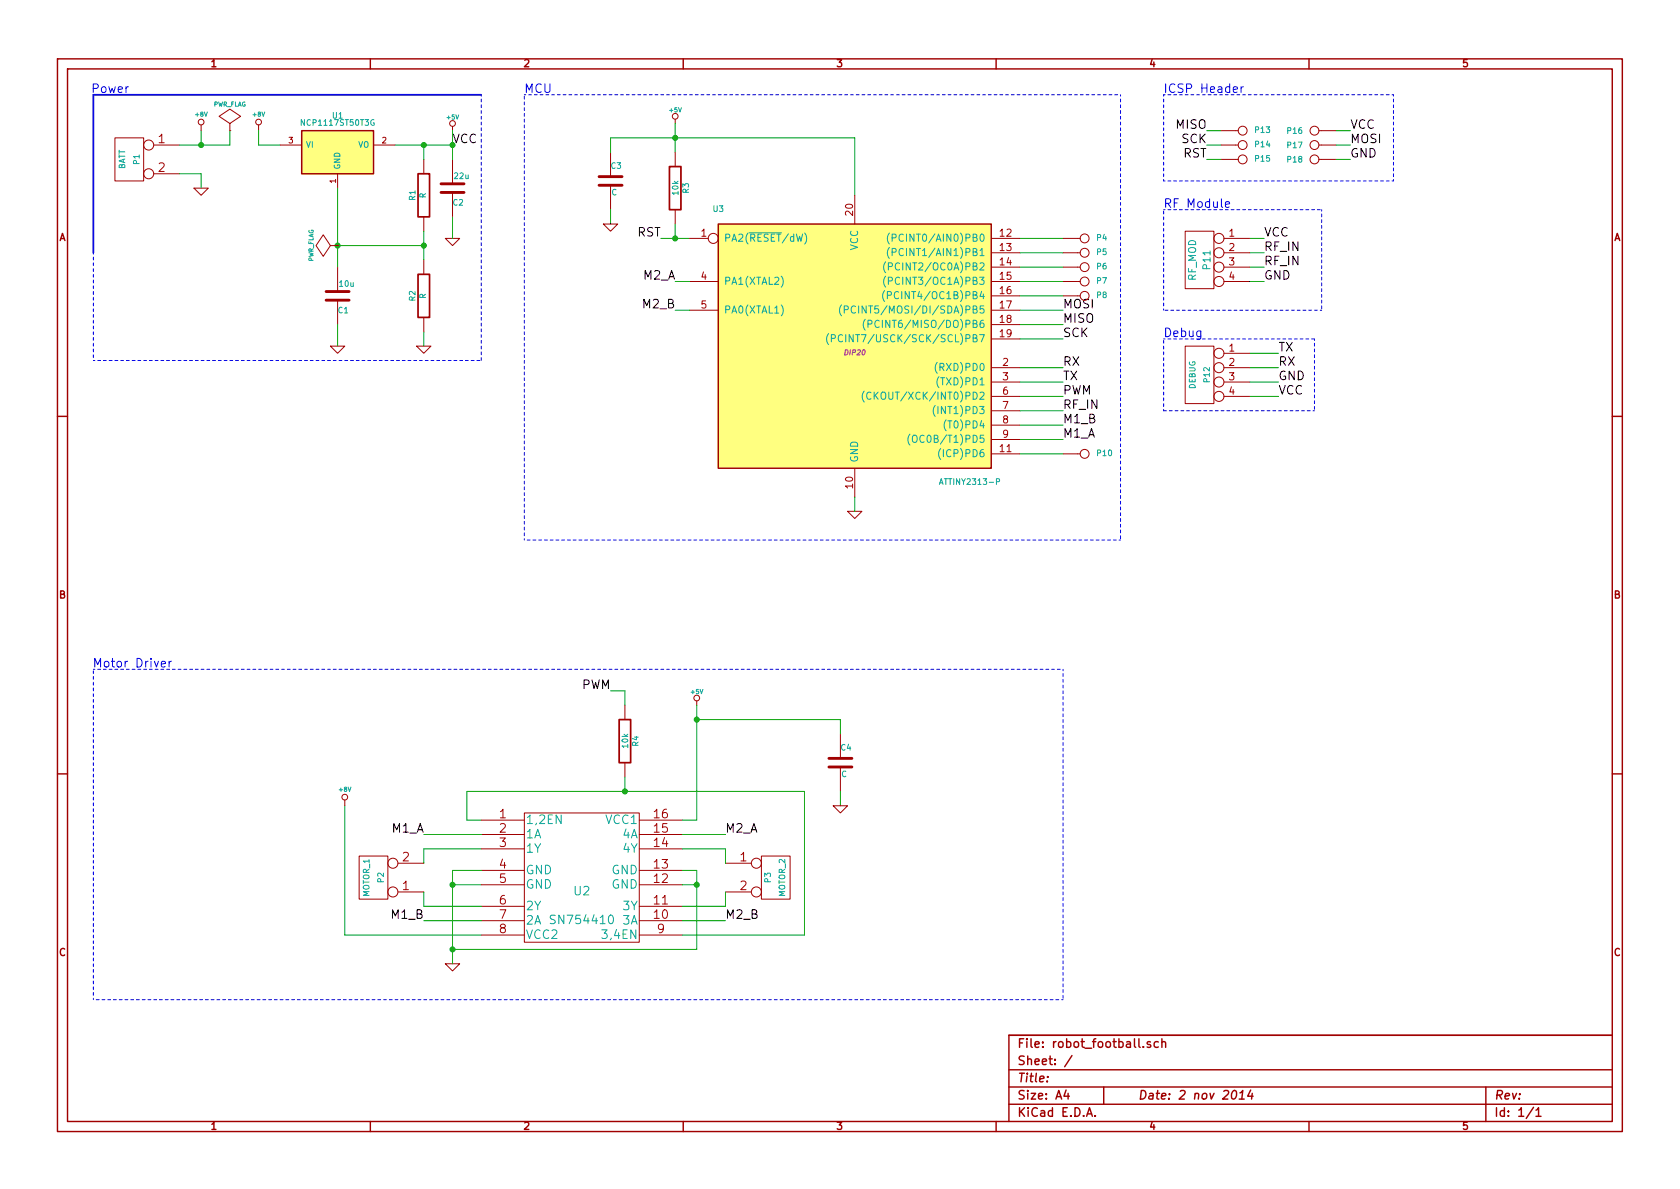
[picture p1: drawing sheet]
<svg xmlns="http://www.w3.org/2000/svg" width="297mm" height="210mm" viewBox="0 0 297 210" stroke-linecap="round" stroke-linejoin="round" font-family="sans-serif">
<g fill="none" stroke="#a00000" stroke-width=".25">
<path d="M10.2 10.4h276.6v189.7h-276.6zM11.9 12.2h273.2v186.1h-273.2zM65.5 10.4v1.8M120.8 10.4v1.8M176.1 10.4v1.8M231.4 10.4v1.8M53.3 23.1h12.7v7.6h-12.7zM127 39.6h48.3v43.2h-48.3zM10.2 73.6h1.7M285.1 73.6h1.7M10.2 136.8h1.7M285.1 136.8h1.7"/>
<path d="M65.5 198.3v1.8M120.8 198.3v1.8M176.1 198.3v1.8M178.4 189.2h106.7M178.4 195.3h106.7M178.4 192.2h106.7M185.2 190.4v.1M188.5 192.8l-.4 1h1M188.8 193.3v1.1M189.5 186.7l-1.3 1.9M192.1 197.4l.5-1.5 .5 1.5M192.3 197h.7"/>
<path d="M193.6 197.3v.1M195.1 192.2v3.1M202.2 185.1v.1M203.4 184.3l-.4-.1-.2 .2 .1 .2 .5 .2v.3h-.6M204.8 184.3a.48 .48 0 0 0-.7 0v.8l.3 .1 .4-.1M205.4 184.3h.1a.36 .36 0 0 1 .6 .1v.8M205.4 183.7v1.5M218 193l.3-.2a.88 .88 0 0 1-.3 1.6l-.2-.3a1.19 1.19 0 0 1 .2-1.1zM219.1 194.4h.9M219.2 193.3l.5-.5-.1 1.6M221.1 192.8l-.5 1h1M221.4 193.3l-.1 1.1"/>
<path d="M231.4 198.3v1.8M262.7 192.2v6.1M271.1 195.8l-1.3 2M271.6 196.3l.4-.4v1.5M271.6 197.4h.9M285.1 183.1h-106.7v15.2"/>
</g>
<g fill="none" stroke="#a00000" stroke-width=".18">
<path d="M20.3 24.4h5.1v7.6h-5.1zM27.2 25.6h4.5M27.2 30.7h4.5M34.3 33.3h2.5l-1.2 1.2zM35.6 22.1v1M40.6 23.1h.1M40.6 21.8l1.9-1.2-1.9-1.3-1.9 1.3 1.9 1.2v1.3M45.7 22.1v1M49.5 25.6h3.8M59.7 30.7v2.6M66 25.6h3.8M74.9 28.2v2.5"/>
<path d="M74.9 38.3v2.6M80 22.3v.8M80 28.2v4.3M80 34v4.3M106.7 39.6h2.5l-1.3 1.3zM107.9 26.9v4.3M107.9 32.8v4.3M119.4 21.1v.7M119.4 26.9v2.6M119.4 37.1v2.5M151.1 34.5v5.1M215.9 25.6h3"/>
<path d="M215.9 23.1h3M215.9 28.2h3M233.2 25.6h3M233.2 23.1h3M233.2 28.2h3M58.4 43.4l-1.3-1.9-1.2 1.9 1.2 1.9 1.3-1.9h1.3M59.7 43.4h.1M59.7 47.2v4.4M59.7 53.1v4.3M74.9 46v2.5M74.9 56.1v2.6M78.7 42.2h2.6l-1.3 1.2z"/>
<path d="M121.9 42.2h3.3M121.9 49.8h5.1M121.9 54.9h5.1M175.3 42.2h5M175.3 44.7h5M175.3 47.2h5M175.3 49.8h5M175.3 54.9h5M175.3 52.3h5M175.3 57.4h5M175.3 59.9h5M188 42.2h3"/>
<path d="M188 44.7h3M188 47.2h3M188 49.8h3M209.5 40.9h5.1v10.1h-5.1zM216.4 42.2h4.6M216.4 44.7h4.6M216.4 47.2h4.6M216.4 49.8h4.6M58.4 61.2h2.6l-1.3 1.3zM73.7 61.2h2.5l-1.3 1.3zM175.3 65h5M175.3 67.6h5"/>
<path d="M175.3 70.1h5M175.3 72.6h5M175.3 75.2h5M175.3 77.7h5M209.5 61.2h5.1v10.2h-5.1zM216.4 62.5h4.6M216.4 65h4.6M216.4 67.6h4.6M216.4 70.1h4.6M149.9 90.4h2.5l-1.3 1.3zM151.1 82.8v5.1M175.3 80.3h5"/>
<path d="M188 80.3h3M110.5 124.7v2.5M110.5 134.9v2.5M123.2 123.9v.8M148.6 129.8v4.3M148.6 135.6v4.3M61 141.5v1M63.5 151.4h5.1v7.6h-5.1zM70.4 152.6h4.5M70.4 157.7h4.5M85.1 145h7.6M85.1 147.6h7.6"/>
<path d="M85.1 150.1h7.6M85.1 153.9h7.6M85.1 156.5h7.6M92.7 143.8h20.3v22.8h-20.3zM113 145h7.6M113 147.6h7.6M113 150.1h7.6M113 153.9h7.6M113 156.5h7.6M128.3 152.6h4.5M128.3 157.7h4.5M134.6 151.4h5.1v7.6h-5.1z"/>
<path d="M147.3 142.5h2.6l-1.3 1.3zM78.7 170.4h2.6l-1.3 1.3zM85.1 160.3h7.6M85.1 162.8h7.6M85.1 165.3h7.6M113 160.3h7.6M113 162.8h7.6M113 165.3h7.6"/>
<circle cx="26.3" cy="30.7" r=".89"/>
<circle cx="26.3" cy="25.6" r=".89"/>
<circle cx="35.6" cy="21.6" r=".51"/>
<circle cx="45.7" cy="21.6" r=".51"/>
<circle cx="80" cy="21.8" r=".51"/>
<circle cx="119.4" cy="20.6" r=".51"/>
<circle cx="219.7" cy="25.6" r=".79"/>
<circle cx="219.7" cy="23.1" r=".79"/>
<circle cx="219.7" cy="28.2" r=".79"/>
<circle cx="232.4" cy="23.1" r=".79"/>
<circle cx="232.4" cy="25.6" r=".79"/>
<circle cx="232.4" cy="28.2" r=".79"/>
<circle cx="126.1" cy="42.2" r=".89"/>
<circle cx="191.8" cy="52.3" r=".79"/>
<circle cx="191.8" cy="47.2" r=".79"/>
<circle cx="191.8" cy="49.8" r=".79"/>
<circle cx="191.8" cy="42.2" r=".79"/>
<circle cx="191.8" cy="44.7" r=".79"/>
<circle cx="215.5" cy="44.7" r=".89"/>
<circle cx="215.5" cy="49.8" r=".89"/>
<circle cx="215.5" cy="47.2" r=".89"/>
<circle cx="215.5" cy="42.2" r=".89"/>
<circle cx="215.5" cy="67.6" r=".89"/>
<circle cx="215.5" cy="65" r=".89"/>
<circle cx="215.5" cy="70.1" r=".89"/>
<circle cx="215.5" cy="62.5" r=".89"/>
<circle cx="191.8" cy="80.3" r=".79"/>
<circle cx="123.2" cy="123.4" r=".51"/>
<circle cx="61" cy="141" r=".51"/>
<circle cx="69.5" cy="152.6" r=".89"/>
<circle cx="69.5" cy="157.7" r=".89"/>
<circle cx="133.7" cy="157.7" r=".89"/>
<circle cx="133.7" cy="152.6" r=".89"/>
</g>
<path d="M219.4 15.3v1.1M219.9 15.3l-.3 .1-.2 .2M216.7 36.2l.7-.2-.1-.3h-.4l-.2 .2v.7h.6M16.8 118v-1.6l.5 1.1 .5-1.1v1.6M30.3 116.9l-.3 .1-.1 .2" fill="none" stroke="#00f" stroke-width=".18"/>
<path d="M73.9 30.7h2v7.6h-2zM118.4 29.5h2v7.6h-2zM73.9 48.5h2v7.6h-2zM109.5 127.2h2v7.7h-2z" fill="none" stroke="#a00000" stroke-width=".3"/>
<path d="M78 32.5h4M78 34h4M105.9 32.8h4.1M105.9 31.2h4.1M57.7 51.6h4M57.7 53.1h4M146.6 135.6h4M146.6 134.1h4" fill="none" stroke="#a00000" stroke-width=".51"/>
<g fill="none" stroke="#00a000" stroke-width=".18">
<path d="M31.7 30.7h3.9v2.6M35.6 23.1v2.5M40.6 23.1v2.5h-8.9M45.7 23.1v2.5h3.8M59.7 33.3v13.9M69.8 25.6h10.2M74.9 25.6v2.6M80 23.1v5.1M80 38.3v3.9M107.9 26.9v-2.5h43.2v10.1M107.9 37.1v2.5M119.4 21.8v5.1"/>
<path d="M119.4 39.6v2.6M213.4 25.6h2.5M213.4 28.2h2.5M213.4 23.1h2.5M236.2 25.6h2.6M236.2 28.2h2.6M236.2 23.1h2.6M59.7 57.4v3.8M59.7 43.4h15.2M74.9 40.9v5.1M74.9 58.7v2.5M116.8 42.2h5.1"/>
<path d="M119.4 49.8h2.5M119.4 54.9h2.5M180.3 42.2h7.7M180.3 44.7h7.7M180.3 47.2h7.7M180.3 49.8h7.7M180.3 54.9h7.7M180.3 57.4h7.7M180.3 59.9h7.7M180.3 52.3h7.7M221 42.2h2.5M221 44.7h2.5"/>
<path d="M221 47.2h2.5M221 49.8h2.5M180.3 72.6h7.7M180.3 75.2h7.7M180.3 77.7h7.7M180.3 65h7.7M180.3 67.6h7.7M180.3 70.1h7.7M221 65h5.1M221 67.6h5.1M221 70.1h5.1M221 62.5h5.1"/>
<path d="M151.1 87.9v2.5M180.3 80.3h7.7M107.9 122.2h2.6v2.5M110.5 137.4v2.5M123.2 124.7v20.3h-2.6M123.2 127.2h25.4v2.6M148.6 139.9v2.6M61 142.5v22.8h24.1M74.9 157.7v2.6h10.2M74.9 147.6h10.2M80 156.5h5.1M85.1 145h-2.6v-5.1h59.7v25.4h-21.6"/>
<path d="M85.1 153.9h-5.1v16.5M85.1 150.1h-10.2v2.5M120.6 156.5h2.6M120.6 153.9h2.6v14h-43.2M120.6 150.1h7.7v2.5M120.6 147.6h7.7M128.3 157.7v2.6h-7.7M74.9 162.8h10.2M120.6 162.8h7.7"/>
</g>
<g fill="#00a000" stroke="#00a000" stroke-width=".25">
<circle cx="123.2" cy="156.5" r=".41"/>
<circle cx="80" cy="156.5" r=".41"/>
<circle cx="80" cy="167.9" r=".41"/>
<circle cx="123.2" cy="127.2" r=".41"/>
<circle cx="35.6" cy="25.6" r=".41"/>
<circle cx="119.4" cy="24.4" r=".41"/>
<circle cx="119.4" cy="42.2" r=".41"/>
<circle cx="74.9" cy="25.6" r=".41"/>
<circle cx="59.7" cy="43.4" r=".41"/>
<circle cx="74.9" cy="43.4" r=".41"/>
<circle cx="110.5" cy="139.9" r=".41"/>
</g>
<g fill="none" stroke="#00f" stroke-width=".18" stroke-dasharray=".5" stroke-dashoffset=".3">
<path d="M85.1 16.8v46.9M92.7 16.8h105.4M198.1 16.8v78.7M205.7 16.8h40.7M246.4 16.8v15.2M205.7 32v-15.2M205.7 37.1h28M233.7 37.1v17.8M246.4 32h-40.7M16.5 44.7v19M205.7 59.9h26.7M205.7 54.9v-17.8"/>
<path d="M232.4 59.9v12.7M233.7 54.9h-28M16.5 63.7h68.6M205.7 72.6v-12.7M232.4 72.6h-26.7M92.7 95.5v-78.7M198.1 95.5h-105.4M16.5 118.4h171.5M188 118.4v58.4M16.5 176.8v-58.4M188 176.8h-171.5"/>
</g>
<path d="M85.1 16.8h-68.6v27.9" fill="none" stroke="#0000c0" stroke-width=".3"/>
<g fill="#ffff80" stroke="#ffff80" stroke-width=".25">
<path d="M127 39.6h48.3v43.2h-48.3z"/>
<path d="M53.3 23.1h12.7v7.6h-12.7z"/>
</g>
<g fill="none" stroke="#00a0a0" stroke-width=".18">
<path d="M132.4 41.2h5.8M138.1 48.8a1.47 1.47 0 0 1 0 2M138.1 53.9a1.47 1.47 0 0 1 0 1.9M142.3 41.2a1.47 1.47 0 0 1 0 1.9M146.5 59a1.47 1.47 0 0 0 0 1.9M147 59.8h.6l.1-.5-.2-.1h-.5v1.2M148.8 53.9a1.47 1.47 0 0 0 0 1.9M149 59.3a.5 .5 0 0 0-.6 0 .5 .5 0 0 0-.2 .6 .45 .45 0 0 0 .2 .5 .45 .45 0 0 0 .6-.1M149.3 54.8l.6-.1v-.5l-.1-.1h-.5v1.3M151.3 54.2a.5 .5 0 0 0-.7 0 .5 .5 0 0 0-.1 .6 .45 .45 0 0 0 .2 .5 .45 .45 0 0 0 .6-.1M153 56.5a1.47 1.47 0 0 0 0 1.9M153.5 57.3l.6-.1v-.4l-.2-.2h-.4v1.3"/>
<path d="M156.4 51.4a1.47 1.47 0 0 0 0 1.9M156.6 46.3a1.47 1.47 0 0 0 0 1.9M156.6 48.8a1.47 1.47 0 0 0 0 2M156.9 52.2h.6l.1-.5-.2-.1h-.5v1.2M157.1 47.1h.6v-.5l-.1-.1h-.5v1.2M157.1 49.7l.6-.1v-.5l-.1-.1h-.5v1.3M157.3 41.2a1.47 1.47 0 0 0 0 1.9M157.3 43.8a1.47 1.47 0 0 0 0 1.9M157.7 42.1l.6-.1 .1-.5-.2-.1h-.5v1.3M157.7 44.6l.6-.1 .1-.4-.2-.2h-.5v1.3M152.8 69.2a1.47 1.47 0 0 0 0 1.9M154 69.5a.5 .5 0 0 0-.6 0 .5 .5 0 0 0-.2 .6 .45 .45 0 0 0 .3 .5 .45 .45 0 0 0 .5-.1"/>
<path d="M160.9 76.8a1.47 1.47 0 0 0 0 1.9M161.4 77.1l.2-.1a.45 .45 0 0 1 .6 .4v.4l-.2 .4h-.5a1.02 1.02 0 0 1-.1-1.1zM165.4 71.7a1.47 1.47 0 0 0 0 1.9M165.7 64.1a1.47 1.47 0 0 0 0 1.9M166.3 79.3a1.47 1.47 0 0 0 0 1.9M167.3 74.2a1.47 1.47 0 0 0 0 2M166.1 85.7l.3-1 .4 1M176.2 85.2l.5-.1v-.4h-.5v1"/>
</g>
<g font-size="2.1" fill="#00f">
<text x="16.5" y="16.5">Power</text>
<text x="92.7" y="16.5">MCU</text>
<text x="205.7" y="16.5">ICSP Header</text>
<text x="205.7" y="36.8">RF Module</text>
<text x="205.7" y="59.7">Debug</text>
<text x="17.9" y="118.1">Motor Driver</text>
</g>
<g font-size="2.1">
<text x="207.9" y="22.9">MISO</text>
<text x="238.8" y="22.9">VCC</text>
<text x="208.9" y="25.4">SCK</text>
<text x="209.1" y="27.9">RST</text>
<text x="238.8" y="25.4">MOSI</text>
<text x="238.8" y="27.9">GND</text>
<text x="112.6" y="41.9">RST</text>
<text x="223.5" y="41.9">VCC</text>
<text x="223.5" y="44.4">RF_IN</text>
<text x="223.5" y="47">RF_IN</text>
<text x="113.7" y="49.5">M2_A</text>
<text x="223.5" y="49.5">GND</text>
<text x="113.7" y="54.6">M2_B</text>
<text x="188" y="57.1">MISO</text>
<text x="188" y="59.7">SCK</text>
<text x="188" y="64.8">RX</text>
<text x="226.1" y="62.2">TX</text>
<text x="226.1" y="64.8">RX</text>
<text x="188" y="67.3">TX</text>
<text x="188" y="69.8">PWM</text>
<text x="226.1" y="67.3">GND</text>
<text x="226.1" y="69.8">VCC</text>
<text x="188" y="77.5">M1_A</text>
<text x="188" y="74.9">M1_B</text>
<text x="188" y="72.4">RF_IN</text>
<text x="102.8" y="121.9">PWM</text>
<text x="69.3" y="147.3">M1_A</text>
<text x="128.3" y="147.3">M2_A</text>
<text x="69.3" y="162.6">M1_B</text>
<text x="128.3" y="162.6">M2_B</text>
</g>
<g font-size="2.1" fill="#a00000">
<text x="28" y="25.4">1</text>
<text x="28" y="30.5">2</text>
<text x="188" y="54.6">MOSI</text>
<text x="88.3" y="144.8">1</text>
<text x="88.3" y="147.3">2</text>
<text x="88.3" y="149.9">3</text>
<text x="115.7" y="149.9">14</text>
<text x="115.7" y="147.3">15</text>
<text x="115.7" y="144.8">16</text>
<text x="71.2" y="152.4">2</text>
<text x="88.3" y="153.7">4</text>
<text x="115.7" y="153.7">13</text>
<text x="130.9" y="152.4">1</text>
<text x="71.2" y="157.5">1</text>
<text x="88.3" y="156.2">5</text>
<text x="88.3" y="160">6</text>
<text x="115.7" y="160">11</text>
<text x="115.7" y="156.2">12</text>
<text x="130.9" y="157.5">2</text>
<text x="88.3" y="162.6">7</text>
<text x="88.3" y="165.1">8</text>
<text x="115.7" y="162.6">10</text>
<text x="116.3" y="165.1">9</text>
<text x="179.9" y="185.4">File: robot_football.sch</text>
<text x="179.9" y="191.5">Title:</text>
<text x="179.9" y="188.4">Sheet: /</text>
<text x="179.9" y="197.6">KiCad E.D.A.</text>
<text x="179.9" y="194.5">Size: A4</text>
<text x="201.2" y="194.5">Date: 2 nov 2014</text>
<text x="264.2" y="194.5">Rev:</text>
<text x="264.2" y="197.6">Id: 1/1</text>
</g>
<text font-size="2.1" fill="#00a000" x="80" y="25.4">VCC</text>
<g font-size="2.1" fill="#00a0a0">
<text x="93" y="145.8">1,2EN</text>
<text x="93" y="148.3">1A</text>
<text x="107.1" y="145.8">VCC1</text>
<text x="110.1" y="148.3">4A</text>
<text x="93" y="150.9">1Y</text>
<text x="93" y="154.7">GND</text>
<text x="108.1" y="154.7">GND</text>
<text x="110.2" y="150.9">4Y</text>
<text x="93" y="157.2">GND</text>
<text x="93" y="161">2Y</text>
<text x="101.5" y="158.4">U2</text>
<text x="108.1" y="157.2">GND</text>
<text x="110.2" y="161">3Y</text>
<text x="93" y="163.6">2A</text>
<text x="93" y="166.1">VCC2</text>
<text x="97.9" y="163.5">SN754410</text>
<text x="106.9" y="166.1">3,4EN</text>
<text x="110.1" y="163.6">3A</text>
</g>
<g font-size="1.8" fill="#a00000">
<text x="37.3" y="11.9">1</text>
<text x="92.7" y="11.9">2</text>
<text x="148" y="11.9">3</text>
<text x="203.3" y="11.9">4</text>
<text x="258.6" y="11.9">5</text>
<text x="124" y="41.9">1</text>
<text x="150.9" y="38" transform="rotate(-90 150.9 38)">20</text>
<text x="176.8" y="41.9">12</text>
<text x="217.3" y="41.9">1</text>
<text x="10.4" y="42.7">A</text>
<text x="176.8" y="44.4">13</text>
<text x="176.8" y="47">14</text>
<text x="217.3" y="44.4">2</text>
<text x="217.3" y="47">3</text>
<text x="285.3" y="42.7">A</text>
<text x="124" y="49.5">4</text>
<text x="176.8" y="49.5">15</text>
<text x="176.8" y="52.1">16</text>
<text x="217.3" y="49.5">4</text>
<text x="124" y="54.6">5</text>
<text x="176.8" y="54.6">17</text>
<text x="176.8" y="57.1">18</text>
<text x="176.8" y="59.7">19</text>
<text x="177.3" y="64.8">2</text>
<text x="217.3" y="62.2">1</text>
<text x="217.3" y="64.8">2</text>
<text x="177.3" y="67.3">3</text>
<text x="177.3" y="69.8">6</text>
<text x="217.3" y="67.3">3</text>
<text x="217.3" y="69.8">4</text>
<text x="177.3" y="72.4">7</text>
<text x="177.3" y="74.9">8</text>
<text x="177.3" y="77.5">9</text>
<text x="176.8" y="80">11</text>
<text x="150.9" y="86.3" transform="rotate(-90 150.9 86.3)">10</text>
<text x="10.4" y="105.9">B</text>
<text x="285.3" y="105.9">B</text>
<text x="10.4" y="169.1">C</text>
<text x="285.3" y="169.1">C</text>
<text x="37.3" y="199.8">1</text>
<text x="92.7" y="199.8">2</text>
<text x="148" y="199.8">3</text>
<text x="203.3" y="199.8">4</text>
<text x="258.6" y="199.8">5</text>
</g>
<g font-size="1.8" fill="#00a0a0">
<text x="128" y="42.8">PA2(RESET/dW)</text>
<text x="151.8" y="44.4" transform="rotate(-90 151.8 44.4)">VCC</text>
<text x="157.9" y="47.9">(PCINT2/OC0A)PB2</text>
<text x="158.8" y="42.8">(PCINT0/AIN0)PB0</text>
<text x="158.8" y="45.3">(PCINT1/AIN1)PB1</text>
<text x="214.1" y="47.5" transform="rotate(-90 214.1 47.5)">P11</text>
<text x="128" y="50.4">PA1(XTAL2)</text>
<text x="157.9" y="50.4">(PCINT3/OC1A)PB3</text>
<text x="157.9" y="53">(PCINT4/OC1B)PB4</text>
<text x="211.5" y="49.7" transform="rotate(-90 211.5 49.7)">RF_MOD</text>
<text x="128" y="55.5">PA0(XTAL1)</text>
<text x="151.8" y="55.5">(PCINT5/MOSI/DI/SDA)PB5</text>
<text x="155.2" y="58">(PCINT6/MISO/DO)PB6</text>
<text x="149.6" y="60.6">(PCINT7/USCK/SCK/SCL)PB7</text>
<text x="165.9" y="65.7">(RXD)PD0</text>
<text x="154.8" y="70.7">(CKOUT/XCK/INT0)PD2</text>
<text x="166.1" y="68.2">(TXD)PD1</text>
<text x="165.8" y="73.3">(INT1)PD3</text>
<text x="167.6" y="75.8">(T0)PD4</text>
<text x="151.8" y="81.8" transform="rotate(-90 151.8 81.8)">GND</text>
<text x="162.2" y="78.4">(OC0B/T1)PD5</text>
<text x="166.7" y="80.9">(ICP)PD6</text>
</g>
<g font-size="1.4" fill="#00a0a0">
<text x="53.6" y="22.3">NCP1117ST50T3G</text>
<text x="58.8" y="21">U1</text>
<text x="222" y="23.5">P13</text>
<text x="227.7" y="23.7">P16</text>
<text x="24.7" y="29.1" transform="rotate(-90 24.7 29.1)">P1</text>
<text x="54.1" y="26.2">VI</text>
<text x="60.2" y="30" transform="rotate(-90 60.2 30)">GND</text>
<text x="63.2" y="26.2">VO</text>
<text x="108.1" y="29.9">C3</text>
<text x="222" y="26.1">P14</text>
<text x="222" y="28.6">P15</text>
<text x="227.7" y="26.2">P17</text>
<text x="227.7" y="28.8">P18</text>
<text x="22.2" y="30.1" transform="rotate(-90 22.2 30.1)">BATT</text>
<text x="73.5" y="35.4" transform="rotate(-90 73.5 35.4)">R1</text>
<text x="75.3" y="35.1" transform="rotate(-90 75.3 35.1)">R</text>
<text x="80.4" y="31.7">22u</text>
<text x="108.1" y="34.6">C</text>
<text x="120" y="34.4" transform="rotate(-90 120 34.4)">10k</text>
<text x="121.8" y="34.2" transform="rotate(-90 121.8 34.2)">R3</text>
<text x="80.1" y="36.4">C2</text>
<text x="126.1" y="37.5">U3</text>
<text x="193.9" y="47.7">P6</text>
<text x="193.9" y="45.1">P5</text>
<text x="193.9" y="42.6">P4</text>
<text x="60" y="50.7">10u</text>
<text x="73.5" y="53.2" transform="rotate(-90 73.5 53.2)">R2</text>
<text x="75.3" y="52.9" transform="rotate(-90 75.3 52.9)">R</text>
<text x="193.9" y="52.8">P8</text>
<text x="193.9" y="50.2">P7</text>
<text x="59.8" y="55.4">C1</text>
<text x="211.4" y="68.8" transform="rotate(-90 211.4 68.8)">DEBUG</text>
<text x="213.9" y="67.5" transform="rotate(-90 213.9 67.5)">P12</text>
<text x="194" y="80.7">P10</text>
<text x="166.6" y="85.8">ATTINY2313-P</text>
<text x="113" y="131.9" transform="rotate(-90 113 131.9)">R4</text>
<text x="111.1" y="132.2" transform="rotate(-90 111.1 132.2)">10k</text>
<text x="148.7" y="132.8">C4</text>
<text x="148.7" y="137.5">C</text>
<text x="65.4" y="158.6" transform="rotate(-90 65.4 158.6)">MOTOR_1</text>
<text x="67.9" y="156.1" transform="rotate(-90 67.9 156.1)">P2</text>
<text x="136.3" y="156.1" transform="rotate(-90 136.3 156.1)">P3</text>
<text x="138.9" y="158.6" transform="rotate(-90 138.9 158.6)">MOTOR_2</text>
</g>
<g font-size="1.4" fill="#a00000">
<text x="51.1" y="25.4">3</text>
<text x="67.6" y="25.4">2</text>
<text x="59.4" y="32.4" transform="rotate(-90 59.4 32.4)">1</text>
</g>
<text font-size="1.2" fill="#a000a0" x="149.4" y="62.8">DIP20</text>
<g font-size="1.1" fill="#00a0a0">
<text x="34.6" y="20.6">+8V</text>
<text x="37.7" y="18.9">PWR_FLAG</text>
<text x="44.8" y="20.6">+8V</text>
<text x="79" y="21.2">+5V</text>
<text x="118.4" y="19.9">+5V</text>
<text x="55.4" y="46.4" transform="rotate(-90 55.4 46.4)">PWR_FLAG</text>
<text x="122.2" y="122.8">+5V</text>
<text x="60" y="140">+8V</text>
</g>
</svg>
